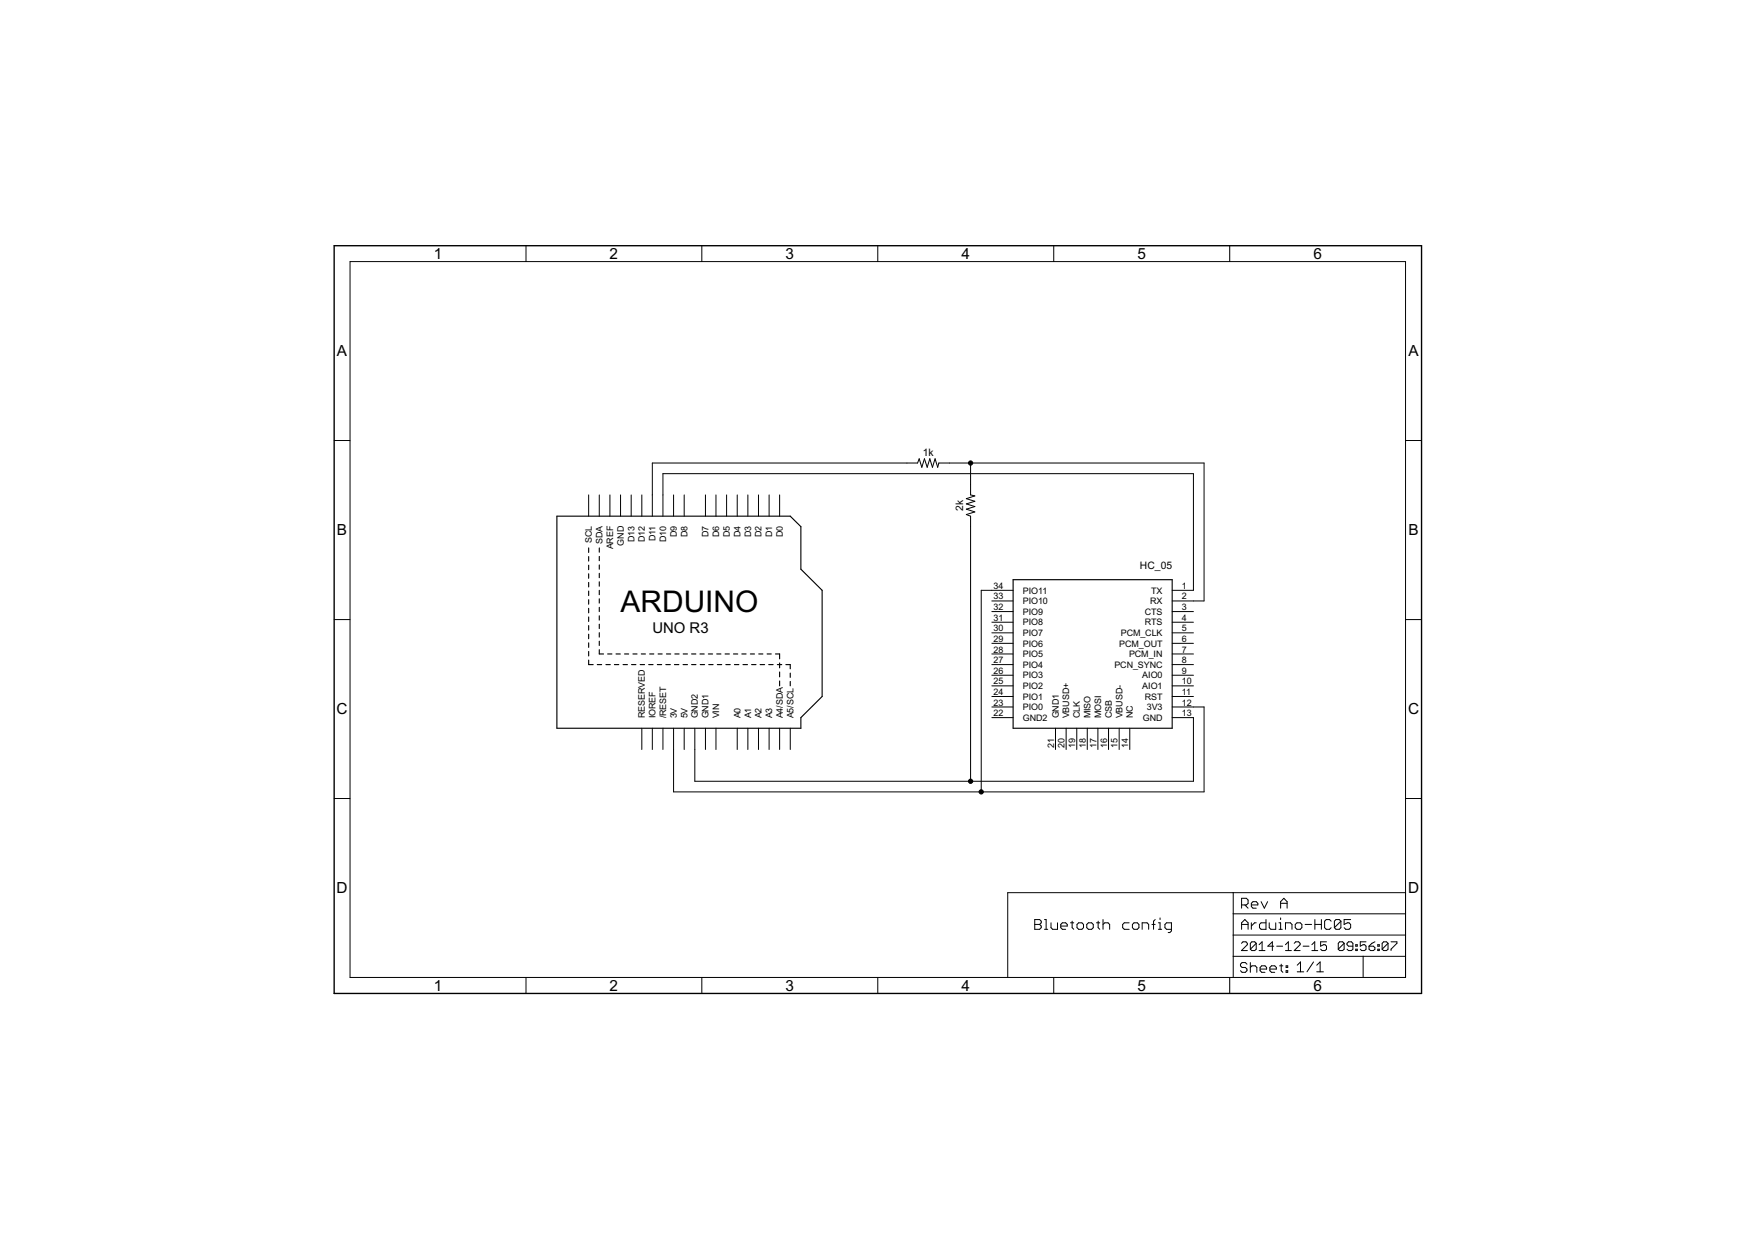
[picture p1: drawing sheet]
<svg xmlns="http://www.w3.org/2000/svg" width="297mm" height="210mm" viewBox="0 0 297 210" stroke-linecap="round" stroke-linejoin="round" font-family="sans-serif">
<g fill="none" stroke="#000" stroke-width=".17">
<path d="M59.2 44.3h178.7v121.2h-178.7zM89 41.6v2.7M118.8 41.6v2.7M148.6 41.6v2.7M178.4 41.6v2.7M208.1 41.6v2.7M56.6 74.6h2.6M164.3 78.4v5.4l.7 .1-1.4 .5 1.4 .5-1.4 .4 1.4 .4-1.4 .5 1.4 .5-1.4 .4 .7 .3v44.8M237.9 74.6h2.7M99.6 83.8v3.6M101.4 83.8v3.6M103.2 83.8v3.6"/>
<path d="M105 83.8v3.6M106.8 83.8v3.6M108.6 83.8v3.6M110.4 87.4v-9h44.9l.3-.7 .4 1.4 .5-1.4 .4 1.4 .5-1.4 .4 1.4 .5-1.4 .4 1.4 .2-.7h44.9v23.3h-5.4M112.2 87.4v-7.2h89.8v19.7h-3.6M114 83.8v3.6M115.8 83.8v3.6M119.4 83.8v3.6M121.2 83.8v3.6M123 83.8v3.6M124.8 83.8v3.6M126.6 83.8v3.6"/>
<path d="M128.4 83.8v3.6M130.2 83.8v3.6M132 83.8v3.6M171.5 99.9h-5.4v34.1M56.6 104.9h2.6M167.9 101.7h3.6M167.9 103.5h3.6M167.9 105.3h3.6M167.9 107.1h3.6M167.9 108.9h3.6M167.9 110.7h3.6M167.9 112.5h3.6"/>
<path d="M167.9 114.3h3.6M167.9 116.1h3.6M167.9 117.9h3.6M167.9 119.7h3.6M198.4 119.7h5.4v14.3h-89.8v-10.7M198.4 103.5h3.6M198.4 105.3h3.6M198.4 107.1h3.6M198.4 108.9h3.6M198.4 110.7h3.6M198.4 112.5h3.6M198.4 114.3h3.6"/>
<path d="M198.4 116.1h3.6M198.4 117.9h3.6M237.9 104.9h2.7M56.6 135.2h2.6M108.6 123.3v3.6M110.4 123.3v3.6M112.2 123.3v3.6M115.8 123.3v3.6M119.4 123.3v3.6M121.2 123.3v3.6M124.8 123.3v3.6M126.6 123.3v3.6"/>
<path d="M128.4 123.3v3.6M130.2 123.3v3.6M132 123.3v3.6M133.8 123.3v3.6M167.9 121.5h3.6M178.6 123.3v3.6M180.4 123.3v3.6M182.2 123.3v3.6M184 123.3v3.6M185.8 123.3v3.6M187.6 123.3v3.6M189.4 123.3v3.6"/>
<path d="M191.2 123.3v3.6M198.4 121.5h3.6v10.7h-84.4v-8.9M237.9 135.2h2.7M175.1 155.7h.9l.2 .2v.3l-.2 .3 .2 .3v.2l-.2 .3h-.9zM175.1 156.5h.9M176.8 155.7h.3v1.6M176.8 157.3h.5M177.9 156.2v.8l.3 .3h.8v-1.1M179.5 156.8h1.1v-.3l-.2-.3h-.6l-.3 .3v.5l.3 .3h.6M181.2 156.2h.5M181.5 155.9v1.1l.2 .3M182.3 156.5l.3-.3h.5l.3 .3v.5l-.3 .3h-.5l-.3-.3z"/>
<path d="M183.9 156.5l.3-.3h.6l.2 .3v.5l-.2 .3h-.6l-.3-.3zM185.6 156.2h.5M185.9 155.9v1.1l.2 .3M186.7 156.5l.3-.3h.5l.3 .3v.8M186.7 155.7v1.6M191.1 156.2h-.8l-.3 .3v.5l.3 .3h.8M191.7 156.5l.2-.3h.6l.3 .3v.5l-.3 .3h-.6l-.2-.3zM193.3 157.3v-1.1h.8l.3 .3v.8M195 156.5h.5M195.5 155.7l-.3 .2v1.4M196.1 157.3h.5M196.1 156.2h.2v1.1"/>
<path d="M196.3 155.4v.3M198.3 157.3h-.9l-.2-.3v-.5l.2-.3h.9v1.4l-.3 .3h-.3M208.7 151.1v14.4M208.7 158.3h29.2M208.7 154.7h29.2M210.1 159.7l.3-.3h.5l.2 .3v.2l-1 1h1M210.1 156.5h1.1M210.1 153.2h.9l.2-.3v-.5l-.2-.3h-.9v1.6M210.1 157.3v-1.1l.6-.5 .5 .5v1.1M210.7 153.2l.5 .5M211.8 153.2h1.1v-.3l-.3-.3h-.5l-.3 .3v.6l.3 .2h.5M211.8 156.2v1.1"/>
<path d="M212.6 156.2h-.3l-.5 .6M212.6 159.7v1l-.2 .2h-.5l-.3-.2M212.6 159.7l-.2-.3h-.5l-.3 .3v1M212.6 159.7l-1 1M213.1 159.9l.5-.5v1.5M213.4 152.6l.6 1.1 .5-1.1M214.3 155.7v1.6h-.9l-.2-.3v-.5l.2-.3h.9M214.8 156.2v.8l.3 .3h.8v-1.1M216.5 157.3h.5M216.5 156.2h.2v1.1M216.7 153.7v-1.1l.6-.5 .5 .5v1.1M216.7 155.4v.3"/>
<path d="M216.7 152.9h1.1M217.6 157.3v-1.1h.8l.3 .3v.8M217.6 159.9l.5-.5v1.5M219.1 159.7l.2-.3h.5l.2 .3v.2l-.9 1h.9M219.2 156.5l.3-.3h.6l.2 .3v.5l-.2 .3h-.6l-.3-.3zM220.9 156.5h1.1M222 159.9l.5-.5v1.5M222.5 156.5h1.1M222.5 155.7v1.6M223.6 155.7v1.6M224.5 159.4h-1v.8l.5-.3h.3l.2 .3v.5l-.2 .2h-.5l-.3-.2M225.3 155.9l-.3-.2h-.5l-.3 .2v1.1l.3 .3h.5l.3-.3"/>
<path d="M226.9 155.9l-.2-.2h-.6l-.3 .2v1.1M226.9 155.9v1.1l-.2 .3h-.6l-.3-.3M226.9 155.9l-1.1 1.1M227.5 159.7v1l-.3 .2h-.5l-.2-.2M227.5 159.7l-.3-.3h-.5l-.2 .3v1M227.5 159.7l-1 1M228.6 155.7h-1.1v.8l.5-.3h.3l.3 .3v.5l-.3 .3h-.5l-.3-.3M229.5 159.9h.2v.3h-.2zM231.2 159.4h-1v.8l.5-.3h.3l.2 .3v.5l-.2 .2h-.5l-.3-.2M232.7 159.4l-.5 .3-.5 .5M233.2 159.9h.2v.3h-.2zM234.9 159.7v1l-.2 .2h-.5l-.3-.2"/>
<path d="M234.9 159.7l-.2-.3h-.5l-.3 .3v1M234.9 159.7l-1 1M235.4 159.4h1v.3l-1 1v.2M237.9 151.1h-67.3v14.4M89 165.5v2.7M118.8 165.5v2.7M148.6 165.5v2.7M178.4 165.5v2.7M208.1 165.5v2.7M208.7 161.9h29.2M211.1 163.2l-.3-.3h-.6l-.2 .3v.3l.2 .3h.6l.3 .2v.3l-.3 .3h-.6l-.2-.3M211.6 162.9v1.7"/>
<path d="M211.6 163.8l.3-.3h.5l.3 .3v.8M213.1 160.9h1M213.3 164h1.1v-.2l-.3-.3h-.5l-.3 .3v.5l.3 .3h.5M214.9 164h1.1v-.2l-.2-.3h-.6l-.3 .3v.5l.3 .3h.6M215.6 160.2h-1l.7-.8v1.5M216.1 160.2h1M216.6 163.5h.5M216.9 163.2v1.1l.2 .3M217.6 160.9h1M217.7 163.5h.3v.3h-.3zM217.7 164.3h.3v.3h-.3zM219.6 163.4l.5-.6v1.7"/>
<path d="M219.6 164.5h1.1M220.6 160.2h1M222 160.9h1M222.3 162.8l-1.1 1.7M222.9 164.5h1.1M222.9 163.4l.5-.6v1.7M229 160.2h-.8l-.2-.3v-.2l.2-.3h.5l.3 .3v1l-.3 .2h-.5l-.2-.2M229.5 160.7h.2v.2h-.2zM230.7 161.9v3.6M231.7 160.2h.8l.2 .2v.3l-.2 .2h-.5l-.3-.2zM233.2 160.7h.2v.2h-.2z"/>
</g>
<g fill="none" stroke="#000" stroke-width=".19">
<path d="M94.3 87.4h39.5l1.8 1.8v7.2l3.5 3.5v18l-3.5 3.6v1.8h-41.3zM99.6 92.8v.7M99.6 94.2v.8M99.6 95.7v.7M99.6 97.1v.8M99.6 98.6v.8M101.4 92.8v.7M101.4 94.2v.7M101.4 95.6v.8M101.4 97v.8M101.4 98.5v.7M101.4 99.9v.8"/>
<path d="M171.5 98.1h26.9v25.2h-26.9zM99.6 100.1v.7M99.6 101.5v.8M99.6 103v.7M99.6 104.4v.8M99.6 105.9v.8M99.6 107.4v.7M99.6 108.8v.8M99.6 110.3v.7M99.6 111.7v.8h.8M101.1 112.5h.7M101.4 101.4v.7"/>
<path d="M101.4 102.8v.7M101.4 104.2v.8M101.4 105.7v.7M101.4 107.1v.7M101.4 108.5v.8M101.4 110v.7h.8M102.6 112.5h.7M102.8 110.7h.8M104 112.5h.7M104.3 110.7h.7M105.5 112.5h.7M105.7 110.7h.7"/>
<path d="M106.9 112.5h.7M107.1 110.7h.7M108.4 112.5h.7M108.5 110.7h.7M109.8 112.5h.7M110 110.7h.7M111.3 112.5h.7M111.4 110.7h.7M112.7 112.5h.8M112.8 110.7h.7M114.2 112.5h.7M114.2 110.7h.7"/>
<path d="M115.6 112.5h.8M115.6 110.7h.8M117.1 112.5h.7M117.1 110.7h.7M118.5 110.7h.7M118.5 112.5h.8M119.9 110.7h.7M120 112.5h.7M121.3 110.7h.7M121.4 112.5h.8M122.7 110.7h.7M122.9 112.5h.7"/>
<path d="M124.1 110.7h.8M124.3 112.5h.8M125.6 110.7h.7M125.8 112.5h.7M127 110.7h.7M127.2 112.5h.8M128.4 110.7h.7M128.7 112.5h.7M129.8 110.7h.7M130.1 112.5h.8M131.3 110.7h.7v.8M131.6 112.5h.7"/>
<path d="M132 112.2v.9M132 113.7v.9M132 115.3v.8M133 112.5h.8v.7M133.8 113.9v.8M133.8 115.4v.7"/>
</g>
<path d="M56.6 41.6h184v126.6h-184z" fill="none" stroke="#000" stroke-width=".23"/>
<g fill="#000" stroke="#000" stroke-width=".17">
<circle cx="164.3" cy="78.4" r=".36"/>
<circle cx="164.3" cy="132.2" r=".36"/>
<circle cx="166.1" cy="134" r=".36"/>
</g>
<text font-size="5.7" x="105" y="103.5">ARDUINO</text>
<g font-size="2.9">
<text x="73.4" y="43.8">1</text>
<text x="103.2" y="43.8">2</text>
<text x="133" y="43.8">3</text>
<text x="162.7" y="43.8">4</text>
<text x="192.5" y="43.8">5</text>
<text x="222.3" y="43.8">6</text>
<text x="57" y="60.3">A</text>
<text x="238.4" y="60.3">A</text>
<text x="57" y="90.6">B</text>
<text x="238.4" y="90.6">B</text>
<text x="57" y="120.9">C</text>
<text x="238.3" y="120.9">C</text>
<text x="57" y="151.2">D</text>
<text x="238.3" y="151.2">D</text>
<text x="73.4" y="167.7">1</text>
<text x="103.2" y="167.7">2</text>
<text x="133" y="167.7">3</text>
<text x="162.7" y="167.7">4</text>
<text x="192.5" y="167.7">5</text>
<text x="222.3" y="167.7">6</text>
</g>
<text font-size="2.8" x="110.4" y="107.1">UNO R3</text>
<g font-size="1.9">
<text x="156.2" y="77.1">1k</text>
<text x="163" y="86.5" transform="rotate(-90 163 86.5)">2k</text>
<text x="192.9" y="96.3">HC_05</text>
</g>
<g font-size="1.7">
<text x="100.2" y="91.9" transform="rotate(-90 100.2 91.9)">SCL</text>
<text x="102" y="92.1" transform="rotate(-90 102 92.1)">SDA</text>
<text x="103.8" y="93" transform="rotate(-90 103.8 93)">AREF</text>
<text x="105.6" y="92.3" transform="rotate(-90 105.6 92.3)">GND</text>
<text x="107.4" y="91.7" transform="rotate(-90 107.4 91.7)">D13</text>
<text x="109.2" y="91.7" transform="rotate(-90 109.2 91.7)">D12</text>
<text x="111" y="91.6" transform="rotate(-90 111 91.6)">D11</text>
<text x="112.8" y="91.7" transform="rotate(-90 112.8 91.7)">D10</text>
<text x="114.5" y="90.9" transform="rotate(-90 114.5 90.9)">D9</text>
<text x="116.3" y="90.9" transform="rotate(-90 116.3 90.9)">D8</text>
<text x="119.9" y="90.9" transform="rotate(-90 119.9 90.9)">D7</text>
<text x="121.7" y="90.9" transform="rotate(-90 121.7 90.9)">D6</text>
<text x="123.5" y="90.9" transform="rotate(-90 123.5 90.9)">D5</text>
<text x="125.3" y="90.9" transform="rotate(-90 125.3 90.9)">D4</text>
<text x="127.1" y="90.9" transform="rotate(-90 127.1 90.9)">D3</text>
<text x="128.9" y="90.9" transform="rotate(-90 128.9 90.9)">D2</text>
<text x="130.7" y="90.9" transform="rotate(-90 130.7 90.9)">D1</text>
<text x="132.5" y="90.9" transform="rotate(-90 132.5 90.9)">D0</text>
<text x="168.2" y="101.5">33</text>
<text x="168.2" y="99.7">34</text>
<text x="173.1" y="100.5">PIO11</text>
<text x="194.8" y="100.5">TX</text>
<text x="200" y="99.7">1</text>
<text x="200" y="101.5">2</text>
<text x="168.2" y="106.9">30</text>
<text x="168.2" y="105.1">31</text>
<text x="168.2" y="103.3">32</text>
<text x="173.1" y="107.7">PIO7</text>
<text x="173.1" y="105.9">PIO8</text>
<text x="173.1" y="104.1">PIO9</text>
<text x="173.1" y="102.3">PIO10</text>
<text x="189.7" y="107.7">PCM_CLK</text>
<text x="193.8" y="104.1">CTS</text>
<text x="193.8" y="105.9">RTS</text>
<text x="194.7" y="102.3">RX</text>
<text x="200" y="103.3">3</text>
<text x="200" y="105.1">4</text>
<text x="200" y="106.9">5</text>
<text x="168.2" y="112.3">27</text>
<text x="168.2" y="110.5">28</text>
<text x="168.2" y="108.7">29</text>
<text x="173.1" y="113">PIO4</text>
<text x="173.1" y="111.2">PIO5</text>
<text x="173.1" y="109.5">PIO6</text>
<text x="188.6" y="113">PCN_SYNC</text>
<text x="189.4" y="109.4">PCM_OUT</text>
<text x="191.1" y="111.2">PCM_IN</text>
<text x="200" y="108.7">6</text>
<text x="200" y="110.5">7</text>
<text x="200" y="112.3">8</text>
<text x="168.2" y="119.4">23</text>
<text x="168.2" y="117.6">24</text>
<text x="168.2" y="115.8">25</text>
<text x="168.2" y="114">26</text>
<text x="173.1" y="118.4">PIO1</text>
<text x="173.1" y="116.6">PIO2</text>
<text x="173.1" y="114.8">PIO3</text>
<text x="193.3" y="114.8">AIO0</text>
<text x="193.3" y="116.6">AIO1</text>
<text x="193.8" y="118.4">RST</text>
<text x="200" y="114">9</text>
<text x="200" y="115.8">10</text>
<text x="200" y="117.6">11</text>
<text x="200" y="119.4">12</text>
<text x="109.2" y="121.6" transform="rotate(-90 109.2 121.6)">RESERVED</text>
<text x="111" y="121.6" transform="rotate(-90 111 121.6)">IOREF</text>
<text x="112.7" y="121.6" transform="rotate(-90 112.7 121.6)">/RESET</text>
<text x="114.5" y="121.6" transform="rotate(-90 114.5 121.6)">3V</text>
<text x="116.3" y="121.6" transform="rotate(-90 116.3 121.6)">5V</text>
<text x="118.1" y="121.6" transform="rotate(-90 118.1 121.6)">GND2</text>
<text x="119.9" y="121.6" transform="rotate(-90 119.9 121.6)">GND1</text>
<text x="121.7" y="121.6" transform="rotate(-90 121.7 121.6)">VIN</text>
<text x="125.3" y="121.6" transform="rotate(-90 125.3 121.6)">A0</text>
<text x="127.1" y="121.6" transform="rotate(-90 127.1 121.6)">A1</text>
<text x="128.9" y="121.6" transform="rotate(-90 128.9 121.6)">A2</text>
<text x="130.7" y="121.6" transform="rotate(-90 130.7 121.6)">A3</text>
<text x="132.5" y="121.6" transform="rotate(-90 132.5 121.6)">A4/SDA</text>
<text x="134.3" y="121.6" transform="rotate(-90 134.3 121.6)">A5/SCL</text>
<text x="168.2" y="121.2">22</text>
<text x="173.1" y="122">GND2</text>
<text x="173.1" y="120.2">PIO0</text>
<text x="179.2" y="121.6" transform="rotate(-90 179.2 121.6)">GND1</text>
<text x="181" y="121.6" transform="rotate(-90 181 121.6)">VBUSD+</text>
<text x="182.8" y="121.6" transform="rotate(-90 182.8 121.6)">CLK</text>
<text x="184.6" y="121.6" transform="rotate(-90 184.6 121.6)">MISO</text>
<text x="186.4" y="121.6" transform="rotate(-90 186.4 121.6)">MOSI</text>
<text x="188.2" y="121.6" transform="rotate(-90 188.2 121.6)">CSB</text>
<text x="190" y="121.6" transform="rotate(-90 190 121.6)">VBUSD-</text>
<text x="191.8" y="121.6" transform="rotate(-90 191.8 121.6)">NC</text>
<text x="193.4" y="122">GND</text>
<text x="194.1" y="120.2">3V3</text>
<text x="200" y="121.2">13</text>
<text x="178.4" y="126.6" transform="rotate(-90 178.4 126.6)">21</text>
<text x="180.2" y="126.6" transform="rotate(-90 180.2 126.6)">20</text>
<text x="182" y="126.6" transform="rotate(-90 182 126.6)">19</text>
<text x="183.8" y="126.6" transform="rotate(-90 183.8 126.6)">18</text>
<text x="185.6" y="126.6" transform="rotate(-90 185.6 126.6)">17</text>
<text x="187.4" y="126.6" transform="rotate(-90 187.4 126.6)">16</text>
<text x="189.2" y="126.6" transform="rotate(-90 189.2 126.6)">15</text>
<text x="191" y="126.6" transform="rotate(-90 191 126.6)">14</text>
</g>
</svg>
